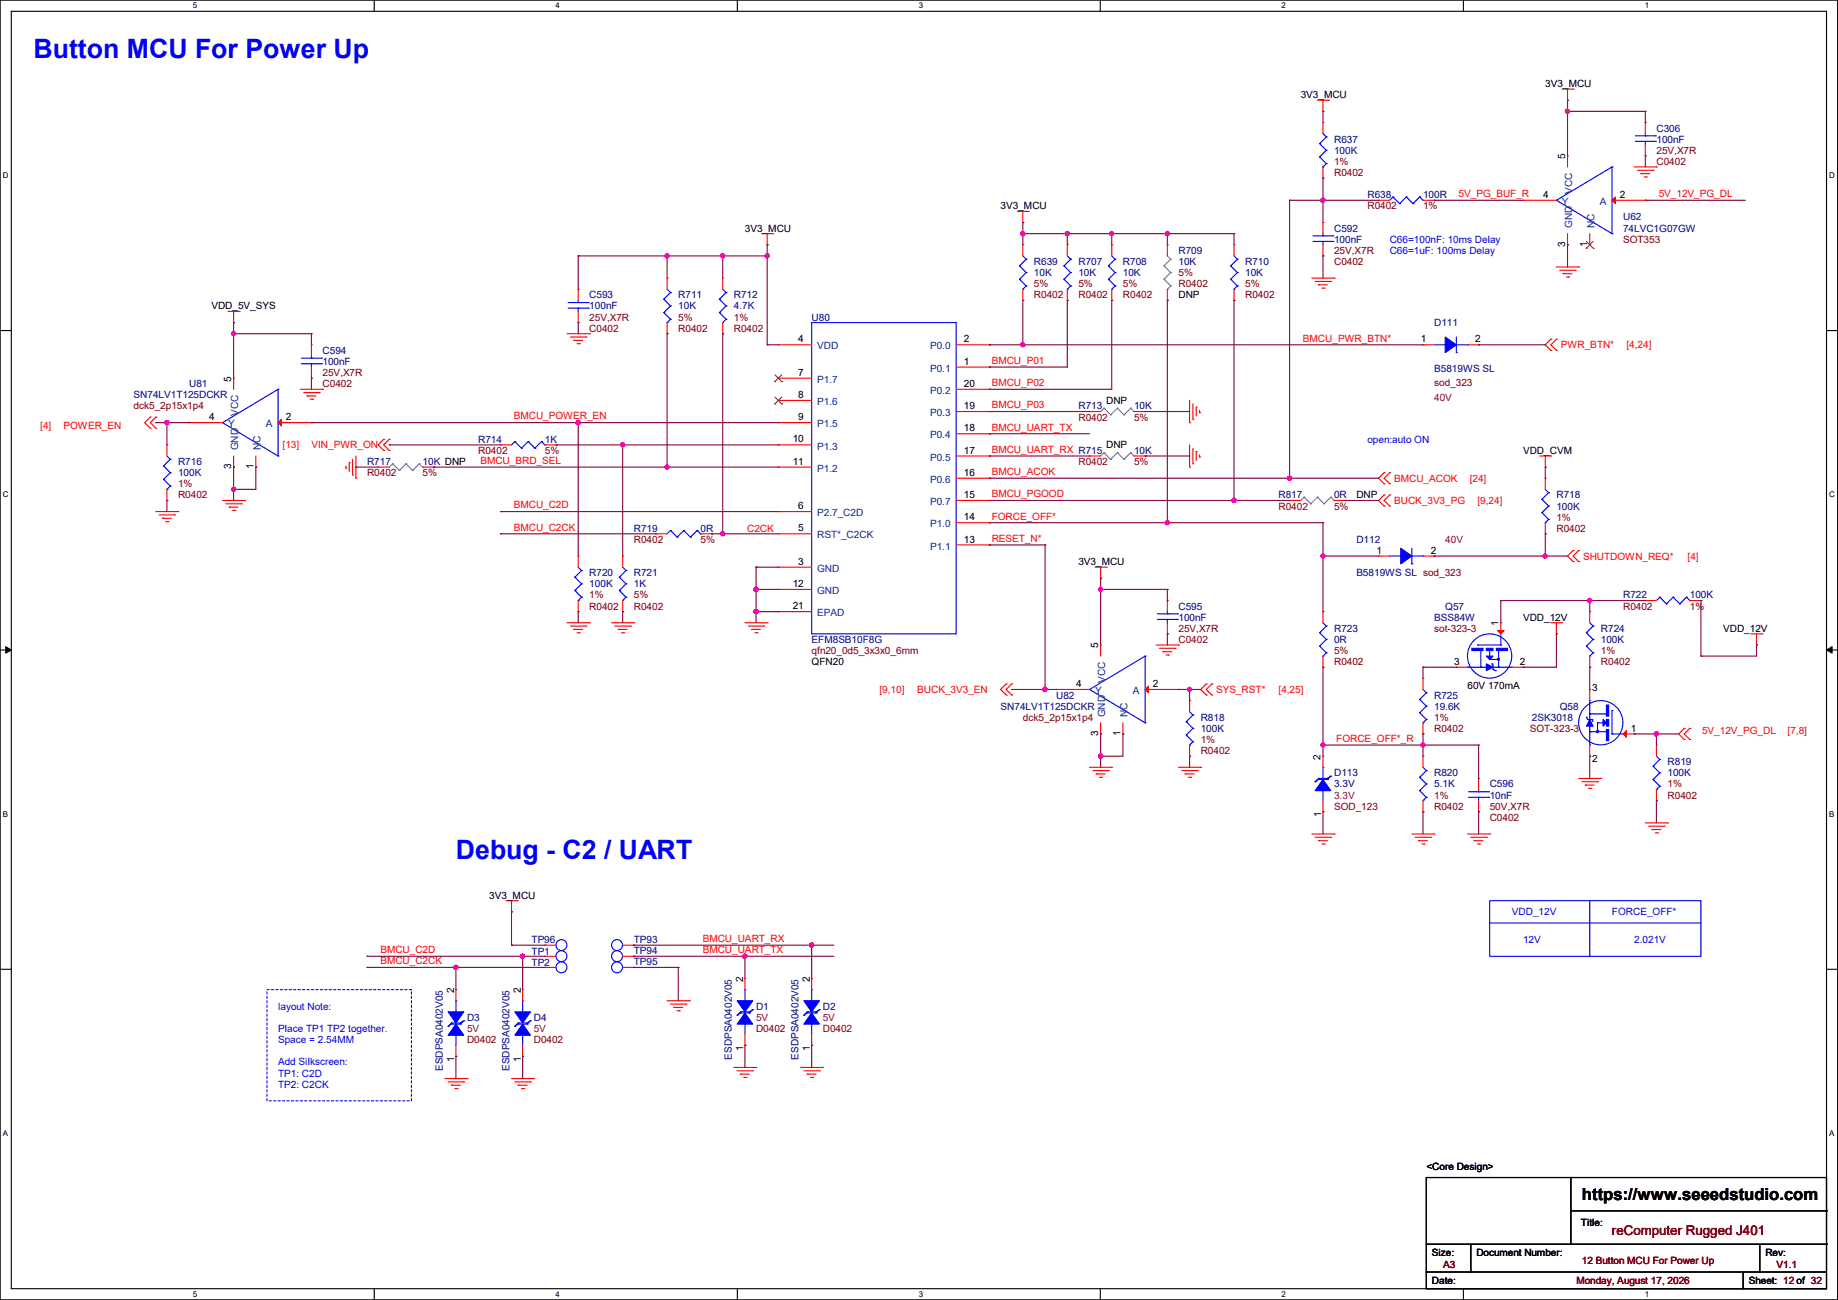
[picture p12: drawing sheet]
<svg xmlns="http://www.w3.org/2000/svg" width="420mm" height="297mm" viewBox="0 0 420 297" stroke-linecap="round" stroke-linejoin="round" font-family="sans-serif">
<path d="M0 0h419.9v297h-419.9zM2.6 2.6h414.8v291.8h-414.8z" fill="none" stroke="#000" stroke-width=".25"/>
<g fill="#fff">
<path d="M44 .3h1v2h-1z"/>
<path d="M44 294.7h1v2h-1z"/>
</g>
<path d="M85.5 0v2.6M85.5 294.4v2.6" fill="none" stroke="#000" stroke-width=".25"/>
<g fill="#fff">
<path d="M127 .3h.9v2h-.9z"/>
<path d="M127 294.7h.9v2h-.9z"/>
</g>
<path d="M168.5 0v2.6M168.5 294.4v2.6" fill="none" stroke="#000" stroke-width=".25"/>
<g fill="#fff">
<path d="M209.9 .3h1v2h-1z"/>
<path d="M209.9 294.7h1v2h-1z"/>
</g>
<path d="M251.4 0v2.6M251.4 294.4v2.6" fill="none" stroke="#000" stroke-width=".25"/>
<g fill="#fff">
<path d="M292.9 .3h.9v2h-.9z"/>
<path d="M292.9 294.7h.9v2h-.9z"/>
</g>
<path d="M334.4 0v2.6M334.4 294.4v2.6" fill="none" stroke="#000" stroke-width=".25"/>
<g fill="#fff">
<path d="M375.8 .3h1v2h-1z"/>
<path d="M375.8 294.7h1v2h-1z"/>
<path d="M.7 39h1.2v2h-1.2z"/>
<path d="M418 39h1.3v2h-1.3z"/>
<path d="M.7 112h1.2v2h-1.2z"/>
<path d="M418 112h1.3v2h-1.3z"/>
</g>
<path d="M0 75.5h2.6M417.4 75.5h2.5" fill="none" stroke="#000" stroke-width=".25"/>
<g fill="#fff">
<path d="M.7 185h1.2v1.9h-1.2z"/>
<path d="M418 185h1.2v1.9h-1.2z"/>
</g>
<path d="M0 148.5h2.6M417.4 148.5h2.5" fill="none" stroke="#000" stroke-width=".25"/>
<path d="M1.3 147.7l1.3 .8-1.3 .7zM417.4 148.5l1.2-.8v1.5z" fill="#000" stroke="#000" stroke-width=".23"/>
<g fill="#fff">
<path d="M.7 257.9h1.2v2h-1.2z"/>
<path d="M418 257.9h1.2v2h-1.2z"/>
</g>
<g fill="none" stroke="#000" stroke-width=".25">
<path d="M0 221.4h2.6M417.4 221.4h2.5M325.9 269h91.5v25.4h-91.5zM358.9 269h.1M358.9 269v15.3M358.9 276.6h58.5M417.4 276.6h.1M325.9 290.6h.1M325.9 290.6h91.5M325.9 284.3h91.5M336.1 290.6h.1M336.1 284.3v6.3"/>
<path d="M398.3 294.4h.1M398.3 290.6v3.8M402.1 290.6h.1M402.1 284.3v6.3M417.4 284.3h.1"/>
</g>
<g fill="none" stroke="#00f" stroke-width=".25">
<path d="M301.5 32.8h.1M301.5 35.9h.1M301.5 32.8l1.6 1.5M301.5 35.9l1.6 1.5M302.3 38.1h.1M302.3 30.5l.8 .8M303.1 31.3h.1M303.1 34.3h.1M303.1 37.4h.1M303.1 31.3l-1.6 1.5M303.1 34.3l-1.6 1.6M303.1 37.4l-.8 .7"/>
<path d="M368.3 38.1h.1M368.3 38.1v15.3M368.3 38.1l-12.7 7.7M373.7 31h4.5M373.7 32.3h4.5M376 32.3h.1M376 31h.1M376 30.5v.5M376 32.3v.8M378.2 31h.1M378.2 32.3h.1M233.7 58.5l.8 .7"/>
<path d="M234.5 59.2h.1M234.5 59.2l-1.5 1.5M243.9 58.5l.7 .7M244.6 59.2h.1M244.6 59.2l-1.5 1.5M254 58.5l.8 .7M254.8 59.2h.1M254.8 59.2l-1.5 1.5M282 58.5l.7 .7M282.7 59.2h.1M282.7 59.2l-1.5 1.5M300 53.9h4.6"/>
<path d="M300 55.2h4.6M302.3 55.2h.1M302.3 53.9h.1M302.3 53.4v.5M302.3 55.2v.7M304.6 53.9h.1M304.6 55.2h.1M318.3 45h.1M318.3 45l-.8 .8M318.3 45l1.5 1.5M319.8 46.5h.1M321.4 45h.1"/>
<path d="M321.4 45l-1.6 1.5M321.4 45l1.5 1.5M322.9 46.5h.1M324.4 45h.1M324.4 45l-1.5 1.5M324.4 45l.8 .8M325.2 45.8h.1M355.6 45.8h.1M355.6 45.8l12.7 7.6M368.3 53.4h.1M129.8 69.1h4.6M129.8 70.4h4.6"/>
<path d="M132.1 70.4h.1M132.1 69.1h.1M132.1 68.6v.5M132.1 70.4v.8M134.4 69.1h.1M134.4 70.4h.1M151.7 68.4h.1M151.7 71.4h.1M151.7 68.4l1.5 1.5M151.7 71.4l1.5 1.5M152.4 73.7h.1M152.4 66.1l.8 .7"/>
<path d="M153.2 66.8h.1M153.2 69.9h.1M153.2 72.9h.1M153.2 66.8l-1.5 1.6M153.2 69.9l-1.5 1.5M153.2 72.9l-.8 .8M164.4 68.4h.1M164.4 71.4h.1M164.4 68.4l1.5 1.5M164.4 71.4l1.5 1.5M165.1 73.7h.1M165.1 66.1l.8 .7"/>
<path d="M165.9 66.8h.1M165.9 69.9h.1M165.9 72.9h.1M165.9 66.8l-1.5 1.6M165.9 69.9l-1.5 1.5M165.9 72.9l-.8 .8M185.5 73.7h33v71.1h-33zM233 60.7h.1M233 63.8h.1M233 60.7l1.5 1.6M233 63.8l1.5 1.5M233.7 66.1h.1"/>
<path d="M234.5 62.3h.1M234.5 65.3h.1M234.5 62.3l-1.5 1.5M234.5 65.3l-.8 .8M243.1 60.7h.1M243.1 63.8h.1M243.1 60.7l1.5 1.6M243.1 63.8l1.5 1.5M243.9 66.1h.1M244.6 62.3h.1M244.6 65.3h.1M244.6 62.3l-1.5 1.5"/>
<path d="M244.6 65.3l-.7 .8M253.3 60.7h.1M253.3 63.8h.1M253.3 60.7l1.5 1.6M253.3 63.8l1.5 1.5M254 66.1h.1M254.8 62.3h.1M254.8 65.3h.1M254.8 62.3l-1.5 1.5M254.8 65.3l-.8 .8M281.2 60.7h.1M281.2 63.8h.1"/>
<path d="M281.2 60.7l1.5 1.6M281.2 63.8l1.5 1.5M282 66.1h.1M282.7 62.3h.1M282.7 65.3h.1M282.7 62.3l-1.5 1.5M282.7 65.3l-.7 .8M327.7 78.8h2.5M330.2 78.8h.1M332.8 77v3.6M332.8 78.8h2.5M335.3 78.8h.1"/>
<path d="M50.8 96.6h.1M50.8 96.6l12.7 7.6M63.5 88.9h.1M63.5 88.9l-12.7 7.7M63.5 88.9v15.3M68.9 81.8h4.5M68.9 83.1h4.5M71.2 83.1h.1M71.2 81.8h.1M71.2 81.3v.5M71.2 83.1v.8M73.4 81.8h.1"/>
<path d="M73.4 83.1h.1M332.8 80.6h.1M37.4 106.5h.1M37.4 109.5h.1M37.4 106.5l1.5 1.5M37.4 109.5l1.5 1.5M38.1 111.8h.1M38.1 104.2l.8 .7M38.9 104.9h.1M38.9 108h.1M38.9 111h.1M38.9 104.9l-1.5 1.6"/>
<path d="M38.9 108l-1.5 1.5M38.9 111l-.8 .8M63.5 104.2h.1M117.6 100.9h.1M117.6 100.9l-.7 .7M117.6 100.9l1.6 1.5M119.2 102.4h.1M120.7 100.9h.1M120.7 100.9l-1.5 1.5M120.7 100.9l1.5 1.5M122.2 102.4h.1M123.7 100.9h.1"/>
<path d="M123.7 100.9l-1.5 1.5M123.7 100.9l.8 .7M124.5 101.6h.1M352.3 114.1h.1M352.3 117.1h.1M352.3 114.1l1.6 1.5M352.3 117.1l1.6 1.6M353.1 119.4h.1M353.1 111.8l.8 .8M353.9 112.6h.1M353.9 115.6h.1M353.9 118.7h.1"/>
<path d="M353.9 112.6l-1.6 1.5M353.9 115.6l-1.6 1.5M353.9 118.7l-.8 .7M131.4 131.9h.1M131.4 134.9h.1M131.4 131.9l1.5 1.5M131.4 134.9l1.5 1.5M132.1 137.2h.1M132.1 129.6l.8 .7M132.9 130.3h.1M132.9 133.4h.1M132.9 136.4h.1"/>
<path d="M132.9 130.3l-1.5 1.6M132.9 133.4l-1.5 1.5M132.9 136.4l-.8 .8M141.5 131.9h.1M141.5 134.9h.1M141.5 131.9l1.5 1.5M141.5 134.9l1.5 1.5M142.3 137.2h.1M142.3 129.6l.7 .7M143 130.3h.1M143 133.4h.1M143 136.4h.1"/>
<path d="M143 130.3l-1.5 1.6M143 133.4l-1.5 1.5M143 136.4l-.7 .8M153.2 121.2h.1M153.2 121.2l-.8 .8M153.2 121.2l1.5 1.5M154.7 122.7h.1M156.3 121.2h.1M156.3 121.2l-1.6 1.5M156.3 121.2l1.5 1.5M157.8 122.7h.1M159.3 121.2h.1"/>
<path d="M159.3 121.2l-1.5 1.5M159.3 121.2l.8 .8M160.1 122h.1M266.7 139.7v.6M317.5 127h2.6M320.1 127h.1M322.6 128.8h.1M322.6 125.3v3.5M322.6 127h2.6M325.2 127h.1M379.3 136.4h.1M379.3 136.4l-.8 .8"/>
<path d="M379.3 136.4l1.5 1.6M380.8 138h.1M382.3 136.4h.1M382.3 136.4l-1.5 1.6M382.3 136.4l1.5 1.6M383.8 138h.1M385.4 136.4h.1M385.4 136.4l-1.6 1.6M385.4 136.4l.7 .8M386.1 137.2h.1M249 157.5h.1M249 157.5l12.7 7.6"/>
<path d="M261.7 149.9h.1M261.7 149.9l-12.7 7.6M261.7 149.9v15.2M264.5 140.3h4.5M264.5 141.5h4.5M266.7 141.5h.1M266.7 140.3h.1M266.7 141.5v.8M269 140.3h.1M269 141.5h.1M301.5 144.6h.1M301.5 147.6h.1"/>
<path d="M301.5 144.6l1.6 1.5M301.5 147.6l1.6 1.5M302.3 149.9h.1M302.3 142.3l.8 .7M303.1 143h.1M303.1 146.1h.1M303.1 149.1h.1M303.1 143l-1.6 1.6M303.1 146.1l-1.6 1.5M303.1 149.1l-.8 .8M324.4 159.8h.1M324.4 159.8l1.5 1.5"/>
<path d="M325.2 157.5l.7 .8M325.9 158.3h.1M325.9 158.3l-1.5 1.5M335.3 152.4h.1M335.3 152.4h4.3M337.6 147.4h.1M337.6 147.4h5.3M338.4 152.4h.1M338.4 148.6v3.8M340.4 150.7h.1M340.4 148.6v2.1M340.4 150.7h1.8"/>
<path d="M340.9 151.7h.1M340.9 151.7l.3 .2v1.1M341.2 153h.1M341.2 152.4h4.3M341.2 153l.5 .2M341.7 153.2h.1M342.2 150.7h.1M342.4 148.6h.1M342.4 152.4h.1M342.4 148.6v1.8M342.4 150.9v1.5M342.9 147.4h.1"/>
<path d="M342.9 144.8v2.6M345.5 152.4h.1M362.5 144.6h.1M362.5 147.6h.1M362.5 144.6l1.5 1.5M362.5 147.6l1.5 1.5M363.3 149.9h.1M363.3 142.3l.7 .7M364 143h.1M364 146.1h.1M364 149.1h.1M364 143l-1.5 1.6"/>
<path d="M364 146.1l-1.5 1.5M364 149.1l-.7 .8M261.7 165.1h.1M271.1 164.9h.1M271.1 167.9h.1M271.1 164.9l1.5 1.5M271.1 167.9l1.5 1.6M271.8 170.2h.1M271.8 162.6l.8 .8M272.6 163.4h.1M272.6 166.4h.1M272.6 169.5h.1"/>
<path d="M272.6 163.4l-1.5 1.5M272.6 166.4l-1.5 1.5M272.6 169.5l-.8 .7M300.5 178.6h.1M301.3 177.8h.1M301.3 177.8h2M301.3 177.8l-.8 .8M302.3 175.3h.1M302.3 175.3v2.5M303.3 177.8h.1M303.3 178.1h.1M303.3 178.1h-2l-.8 .5"/>
<path d="M304.1 177.3h.1M304.1 177.3l-.8 .5M304.1 177.3l-.8 .8M324.4 162.9h.1M324.4 177.6h.1M324.4 162.9l1.5 1.5M324.4 177.6l1.5 1.5M325.2 165.1h.1M325.2 175.3l.7 .8M325.9 161.3h.1M325.9 164.4h.1M325.9 176.1h.1"/>
<path d="M325.9 179.1h.1M325.9 161.3l-1.5 1.6M325.9 164.4l-.7 .7M325.9 176.1l-1.5 1.5M325.9 179.1l-1.5 1.5M362.5 163.9h.1M362.5 163.9l.3 .5M362.8 164.4h.1M362.8 164.4h1M363.3 167.2h.1M363.3 170.2h.1M363.3 163.1h.1"/>
<path d="M363.3 160.1h.1M363.3 160.1v4.3M363.3 165.9v4.3M363.3 167.2h1.5M363.3 163.1h3.8M363.8 164.4h.1M363.8 164.4l.2 .5M365 165.1h.1M365 166.9h.1M365 165.1h1.3M365 165.1v1.8M365.3 167.2h1.8"/>
<path d="M367.1 167.2h.1M368.3 167.7h.1M368.3 162.3h.1M368.3 167.7h2.6M368.3 162.3v5.4M377.7 175h.1M377.7 178.1h.1M377.7 175l1.6 1.6M377.7 178.1l1.6 1.5M378.5 172.8l.8 .7M379.3 173.5h.1M379.3 176.6h.1"/>
<path d="M379.3 179.6h.1M379.3 173.5l-1.6 1.5M379.3 176.6l-1.6 1.5M379.3 179.6l-.8 .8M302.3 180.6h.1M302.3 180.6v2.3M324.4 180.6h.1M324.4 180.6l1.5 1.6M325.2 182.9h.1M325.9 182.2h.1M325.9 182.2l-.7 .7M335.6 180.9h4.5"/>
<path d="M335.6 182.2h4.5M337.9 182.2h.1M337.9 180.9h.1M337.9 180.4v.5M337.9 182.2v.7M340.1 180.9h.1M340.1 182.2h.1M378.5 180.4h.1M340.4 205.8h48.3v12.7h-48.3zM340.4 210.9h48.3M363.3 205.8v12.7M102.4 234.5h.1"/>
<path d="M103.2 233.7h.1M103.2 233.7h2M103.2 233.7l-.8 .8M104.2 228.6h.1M104.2 236.5h.1M104.2 228.6v2.6M104.2 236.5v2.3M105.2 233.7h.1M105.2 234h.1M105.2 234h-2l-.8 .5M106 233.2h.1M106 233.2l-.8 .5"/>
<path d="M106 233.2l-.8 .8M117.6 234.5h.1M118.4 233.7h.1M118.4 233.7h2M118.4 233.7l-.8 .8M119.4 228.6h.1M119.4 236.5h.1M119.4 228.6v2.6M119.4 236.5v2.3M120.4 233.7h.1M120.4 234h.1M120.4 234h-2l-.8 .5"/>
<path d="M121.2 233.2h.1M121.2 233.2l-.8 .5M121.2 233.2l-.8 .8M168.4 231.9h.1M169.2 231.2h.1M169.2 231.2h2M169.2 231.2l-.8 .7M170.2 226.1h.1M170.2 234h.1M170.2 226.1v2.5M170.2 234v2.3M171.2 231.2h.1"/>
<path d="M171.2 231.4h.1M171.2 231.4h-2l-.8 .5M172 230.7h.1M172 230.7l-.8 .5M172 230.7l-.8 .7M183.7 231.9h.1M184.4 231.2h.1M184.4 231.2h2.1M184.4 231.2l-.7 .7M185.5 226.1h.1M185.5 234h.1M185.5 226.1v2.5"/>
<path d="M185.5 234v2.3M186.5 231.2h.1M186.5 231.4h.1M186.5 231.4h-2.1l-.7 .5M187.2 230.7h.1M187.2 230.7l-.7 .5M187.2 230.7l-.7 .7"/>
<circle cx="340.4" cy="149.9" r="5.1"/>
<circle cx="365.8" cy="165.1" r="5.1"/>
<circle cx="128.3" cy="215.9" r="1.25"/>
<circle cx="128.3" cy="218.5" r="1.25"/>
<circle cx="141" cy="218.5" r="1.25"/>
<circle cx="141" cy="215.9" r="1.25"/>
<circle cx="128.3" cy="221" r="1.25"/>
<circle cx="141" cy="221" r="1.25"/>
</g>
<path d="M61 226.1h33v25.4h-33z" fill="none" stroke="#00f" stroke-width=".25" stroke-dasharray=".5 .5"/>
<g fill="none" stroke="#f00" stroke-width=".25">
<path d="M301 22.9h2.6M302.3 25.4h.1M302.3 28h.1M302.3 22.9v2.5M302.3 28v2.5M302.3 38.1v2.6M303.6 22.9h.1M356.9 20.4h2.6M358.2 22.9h.1M358.2 35.6h.1M358.2 20.4v2.5M358.2 35.6v2.5"/>
<path d="M359.5 20.4h.1M373.4 38.1h5.1M374.2 38.9h3.5M374.9 39.7h.1M374.9 39.7h2.1M376 28h.1M376 35.6h.1M376 28v2.5M376 33.1v2.5M377.7 38.9h.1M378.5 38.1h.1M174 53.4h2.6"/>
<path d="M175.3 55.9h.1M175.3 53.4v2.5M176.6 53.4h.1M232.5 48.3h2.5M233.7 50.8h.1M233.7 55.9h.1M233.7 48.3v2.5M233.7 55.9v2.6M235 48.3h.1M243.9 55.9h.1M243.9 55.9v2.6M254 55.9h.1"/>
<path d="M254 55.9v2.6M266.7 55.9h.1M266.7 55.9v2.6M282 55.9h.1M282 55.9v2.6M302.3 50.8h.1M302.3 58.5h.1M302.3 40.7h.1M302.3 50.8v2.6M302.3 55.9v2.6M315 45.8h.1M315 45.8h2.5"/>
<path d="M325.2 45.8h2.5M327.7 45.8h.1M348 45.8h.1M348 45.8h7.6M358.2 55.9h.1M358.2 53.4v2.5M363.3 55.9h.1M363.3 53.4v2.5M368.3 45.8h7.7M375.7 40.4h.5M376 45.8h.1M376.2 40.4h.1"/>
<path d="M52.1 71.2h2.6M53.4 73.7h.1M53.4 71.2v2.5M54.7 71.2h.1M71.2 78.8h.1M71.2 78.8v2.5M129.6 76.2h5.1M130.3 77h3.6M131.1 77.8h.1M131.1 77.8h2M131.9 78.5h.5M132.1 66.1h.1"/>
<path d="M132.1 73.7h.1M132.1 66.1v2.5M132.1 71.2v2.5M132.4 78.5h.1M133.9 77h.1M134.7 76.2h.1M152.4 63.5h.1M152.4 76.2h.1M152.4 63.5v2.6M152.4 73.7v2.5M165.1 63.5h.1M165.1 76.2h.1"/>
<path d="M165.1 63.5v2.6M165.1 73.7v2.5M177.8 78.8h.1M177.8 78.8h7.7M218.5 78.8h7.6M226.1 78.8h.1M233.7 68.6h.1M233.7 66.1v2.5M243.9 68.6h.1M243.9 66.1v2.5M254 68.6h.1M254 66.1v2.5"/>
<path d="M266.7 68.6h.1M266.7 66.1v2.5M282 68.6h.1M282 66.1v2.5M299.8 63.5h5M300.5 64.3h3.6M301.3 65.1h.1M301.3 65.1h2M302 65.8h.6M302.6 65.8h.1M304.1 64.3h.1M304.8 63.5h.1"/>
<path d="M325.2 78.8h.1M325.2 78.8h2.5M335.3 78.8h2.6M337.9 78.8h.1M354.4 77.5h.1M354.4 77.5l-1.3 1.3 1.3 1.3M355.6 77.5h.1M355.6 61h5.1M355.6 77.5l-1.2 1.3 1.2 1.3M356.4 61.8h3.6M357.2 62.5h.1M357.2 62.5h2"/>
<path d="M357.9 63.3h.5M358.4 63.3h.1M360 61.8h.1M360.7 61h.1M34.3 97.8h.1M34.3 95.3h.1M34.3 95.3l-1.2 1.3 1.2 1.2M35.6 97.8h.1M35.6 95.3h.1M35.6 95.3l-1.3 1.3 1.3 1.2M43.2 96.6h.1M43.2 96.6h7.6"/>
<path d="M53.4 86.4h.1M53.4 86.4v2.5M63.5 96.6h7.7M68.6 88.9h5.1M69.4 89.7h3.5M70.1 90.5h.1M70.1 90.5h2.1M70.9 91.2h.5M71.2 86.4h.1M71.2 96.6h.1M71.2 83.9v2.5M71.4 91.2h.1"/>
<path d="M72.9 89.7h.1M73.7 88.9h.1M177.8 86.4h.1M177.8 91.5h.1M177.8 96.6h.1M177.8 86.4h7.7M177.8 91.5h7.7M177.8 96.6h7.7M218.5 88.9h7.6M218.5 83.9h7.6M218.5 94h7.6M218.5 99.1h7.6"/>
<path d="M226.1 83.9h.1M226.1 88.9h.1M226.1 94h.1M226.1 99.1h.1M249 94h.1M249 94h2.5M259.1 94h2.6M261.7 94h.1M271.8 96.6h.1M271.8 91.5v5.1M272.6 95.8h.1M272.6 92.2v3.6"/>
<path d="M273.3 93h.1M273.3 93v2M274.1 94.3h.1M274.1 93.8v.5M354.4 80.1h.1M355.6 80.1h.1M35.6 116.9h5.1M36.4 117.6h3.5M37.1 118.4h.1M37.1 118.4h2.1M37.9 119.2h.5M38.1 101.6h.1"/>
<path d="M38.1 114.3h.1M38.1 101.6v2.6M38.1 111.8v2.5M38.4 119.2h.1M39.9 117.6h.1M40.7 116.9h.1M50.8 114.3h5.1M51.6 115.1h3.6M52.4 115.9h.1M52.4 115.9h2M53.1 116.6h.5M53.4 106.7h.1"/>
<path d="M53.4 104.2v2.5M53.6 116.6h.1M55.2 115.1h.1M55.9 114.3h.1M58.5 106.7h.1M58.5 104.2v2.5M79 107h.1M79 106.5v.5M79.8 105.7h.1M79.8 105.7v2M80.6 108.5h.1M80.6 104.9v3.6"/>
<path d="M81.3 109.3h.1M81.3 104.2v5.1M86.4 106.7h.1M86.4 106.7h2.5M87.7 100.4h.1M87.7 102.9h.1M87.7 100.4l-1.3 1.2 1.3 1.3M88.9 100.4h.1M88.9 102.9h.1M88.9 100.4l-1.2 1.2 1.2 1.3M96.6 106.7h2.5M99.1 106.7h.1"/>
<path d="M114.3 101.6h.1M114.3 101.6h2.6M124.5 101.6h2.5M127 101.6h.1M177.8 101.6h.1M177.8 106.7h.1M177.8 116.9h.1M177.8 116.9h7.7M177.8 101.6h7.7M177.8 106.7h7.7M218.5 104.2h7.6M218.5 114.3h7.6"/>
<path d="M218.5 109.3h7.6M218.5 119.4h7.6M226.1 104.2h.1M226.1 109.3h.1M226.1 114.3h.1M226.1 119.4h.1M249 104.2h.1M249 104.2h2.5M259.1 104.2h2.6M261.7 104.2h.1M271.8 106.7h.1M271.8 101.6v5.1"/>
<path d="M272.6 106h.1M272.6 102.4v3.6M273.3 103.2h.1M273.3 103.2v2M274.1 104.4h.1M274.1 103.9v.5M294.7 114.3h.1M294.7 114.3h2.5M304.8 114.3h2.6M307.4 114.3h.1M316.3 108h.1M316.3 110.5h.1"/>
<path d="M316.3 113.1h.1M316.3 115.6h.1M316.3 108l-1.3 1.3 1.3 1.2M316.3 113.1l-1.3 1.2 1.3 1.3M317.5 110.5h.1M317.5 108h.1M317.5 115.6h.1M317.5 113.1h.1M317.5 108l-1.2 1.3 1.2 1.2M317.5 113.1l-1.2 1.2 1.2 1.3M351.8 104.2h2.6M353.1 106.7h.1"/>
<path d="M353.1 109.3h.1M353.1 104.2v2.5M353.1 109.3v2.5M353.1 119.4v2.6M354.4 104.2h.1M132.1 127h.1M132.1 139.7h.1M132.1 127v2.6M132.1 137.2v2.5M142.3 127h.1M142.3 139.7h.1M142.3 127v2.6"/>
<path d="M142.3 137.2v2.5M149.9 122h.1M149.9 122h2.5M160.1 122h2.5M162.6 122h.1M177.8 122h.1M177.8 129.6h.1M177.8 134.7h.1M177.8 139.7h.1M177.8 129.6h7.7M177.8 122h7.7M177.8 134.7h7.7"/>
<path d="M177.8 139.7h7.7M218.5 124.5h7.6M226.1 124.5h.1M250.2 129.6h2.6M251.5 132.1h.1M251.5 129.6v2.5M252.8 129.6h.1M266.7 137.2h.1M266.7 137.2v2.5M302.3 139.7h.1M302.3 139.7v2.6M315 127h.1"/>
<path d="M315 127h2.5M325.2 127h2.5M327.7 127h.1M353.1 122h.1M359.5 125.8h.1M359.5 128.3h.1M359.5 125.8l-1.3 1.2 1.3 1.3M360.7 128.3h.1M360.7 125.8h.1M360.7 125.8l-1.2 1.2 1.2 1.3M363.3 139.7h.1M363.3 139.7v2.6"/>
<path d="M376 137.2h.1M376 137.2h2.5M386.1 137.2h2.6M388.7 137.2h.1M129.6 142.3h5.1M130.3 143h3.6M131.1 143.8h.1M131.1 143.8h2M131.9 144.6h.5M132.4 144.6h.1M133.9 143h.1M134.7 142.3h.1"/>
<path d="M139.7 142.3h5.1M140.5 143h3.6M141.3 143.8h.1M141.3 143.8h2M142 144.6h.5M142.5 144.6h.1M144.1 143h.1M144.8 142.3h.1M170.2 142.3h5.1M171 143h3.5M171.7 143.8h.1M171.7 143.8h2.1"/>
<path d="M172.5 144.6h.5M173 144.6h.1M174.5 143h.1M175.3 142.3h.1M229.9 156.3h.1M229.9 158.8h.1M229.9 156.3l-1.3 1.2 1.3 1.3M231.2 156.3h.1M231.2 158.8h.1M231.2 156.3l-1.3 1.2 1.3 1.3M241.3 157.5h.1M241.3 157.5h7.7"/>
<path d="M251.5 147.4h.1M251.5 147.4v2.5M261.7 157.5h7.6M264.2 147.4h5.1M265 148.1h3.5M265.7 148.9h.1M265.7 148.9h2.1M266.5 149.6h.5M266.7 144.8h.1M266.7 142.3v2.5M267 149.6h.1M268.5 148.1h.1"/>
<path d="M269.3 147.4h.1M269.3 157.5h.1M275.6 156.3h.1M275.6 158.8h.1M275.6 156.3l-1.2 1.2 1.2 1.3M276.9 158.8h.1M276.9 156.3h.1M276.9 156.3l-1.3 1.2 1.3 1.3M302.3 152.4h.1M302.3 149.9v2.5M325.2 155h.1M325.2 155v2.5"/>
<path d="M332.8 152.4h.1M332.8 152.4h2.5M342.9 142.3h.1M342.9 142.3v2.5M345.5 152.4h2.5M348 152.4h.1M354.4 142.3h2.5M355.6 144.8h.1M355.6 142.3v2.5M356.9 142.3h.1M363.3 157.5h.1M363.3 152.4h.1"/>
<path d="M363.3 149.9v2.5M363.3 157.5v2.6M400.1 144.8h2.5M401.4 147.4h.1M401.4 144.8v2.6M402.6 144.8h.1M249 175.3h5M249.7 176.1h3.6M250.5 176.8h.1M250.5 176.8h2M251.2 177.6h.6M251.5 167.7h.1"/>
<path d="M251.5 165.1v2.6M251.8 177.6h.1M253.3 176.1h.1M254 175.3h.1M256.6 167.7h.1M256.6 165.1v2.6M269.3 175.3h5.1M270 176.1h3.6M270.8 176.8h.1M270.8 176.8h2M271.6 177.6h.5M271.8 160.1h.1"/>
<path d="M271.8 172.8h.1M271.8 160.1v2.5M271.8 170.2v2.6M272.1 177.6h.1M273.6 176.1h.1M274.4 175.3h.1M302.3 172.8h.1M302.3 172.8v2.5M325.2 167.7h.1M325.2 172.8h.1M325.2 165.1v2.6M325.2 172.8v2.5"/>
<path d="M337.9 177.8h.1M337.9 177.8v2.6M360.7 177.8h5.1M361.5 178.6h3.5M362.2 179.4h.1M362.2 179.4h2.1M363.3 172.8h.1M363.3 170.2v2.6M365 178.6h.1M365.8 177.8h.1M370.9 167.7h2.5M373.4 167.7h.1"/>
<path d="M378.5 170.2h.1M378.5 170.2v2.6M384.9 166.4h.1M384.9 169h.1M384.9 166.4l-1.3 1.3 1.3 1.3M386.1 169h.1M386.1 166.4h.1M386.1 166.4l-1.2 1.3 1.2 1.3M299.8 190.5h5M300.5 191.3h3.6M301.3 192.1h.1M301.3 192.1h2"/>
<path d="M302 192.8h.6M302.3 185.5h.1M302.3 182.9v2.6M302.6 192.8h.1M304.1 191.3h.1M304.8 190.5h.1M322.6 190.5h5.1M323.4 191.3h3.5M324.1 192.1h.1M324.1 192.1h2.1M324.9 192.8h.5M325.2 185.5h.1"/>
<path d="M325.2 182.9v2.6M325.4 192.8h.1M326.9 191.3h.1M327.7 190.5h.1M335.3 190.5h5.1M336.1 191.3h3.5M336.8 192.1h.1M336.8 192.1h2.1M337.6 192.8h.5M337.9 185.5h.1M337.9 182.9v2.6M338.1 192.8h.1"/>
<path d="M339.6 191.3h.1M340.4 190.5h.1M363 180.1h.5M363.5 180.1h.1M376 188h5M376.7 188.8h3.6M377.5 189.5h.1M377.5 189.5h2M378.2 190.3h.6M378.5 182.9h.1M378.5 180.4v2.5M378.8 190.3h.1"/>
<path d="M380.3 188.8h.1M381 188h.1M115.6 205.8h2.6M116.9 208.3h.1M116.9 205.8v2.5M118.2 205.8h.1M124.5 218.5h.1M124.5 215.9h.1M124.5 218.5h2.5M124.5 215.9h2.5M142.3 218.5h2.5M142.3 215.9h2.5"/>
<path d="M144.8 218.5h.1M144.8 215.9h.1M104.2 226.1h.1M104.2 226.1v2.5M104.2 238.8v2.5M119.4 226.1h.1M119.4 226.1v2.5M119.4 238.8v2.5M124.5 221h.1M124.5 221h2.5M142.3 221h2.5M144.8 221h.1"/>
<path d="M152.4 228.6h5.1M153.2 229.4h3.6M154 230.2h.1M154 230.2h2M154.7 230.9h.5M155.2 230.9h.1M156.8 229.4h.1M157.5 228.6h.1M170.2 223.6h.1M170.2 238.8h.1M170.2 223.6v2.5M170.2 236.3v2.5"/>
<path d="M185.5 223.6h.1M185.5 238.8h.1M185.5 223.6v2.5M185.5 236.3v2.5M101.6 246.4h5.1M102.4 247.2h3.6M103.2 247.9h.1M103.2 247.9h2M103.9 248.7h.5M104.2 241.3h.1M104.4 248.7h.1M106 247.2h.1"/>
<path d="M106.7 246.4h.1M116.9 246.4h5.1M117.6 247.2h3.6M118.4 247.9h.1M118.4 247.9h2M119.2 248.7h.5M119.4 241.3h.1M119.7 248.7h.1M121.2 247.2h.1M122 246.4h.1M167.7 243.9h5.1M168.4 244.6h3.6"/>
<path d="M169.2 245.4h.1M169.2 245.4h2M170 246.2h.5M170.5 246.2h.1M172 244.6h.1M172.8 243.9h.1M182.9 243.9h5.1M183.7 244.6h3.5M184.4 245.4h.1M184.4 245.4h2.1M185.2 246.2h.5M185.7 246.2h.1"/>
<path d="M187.2 244.6h.1M188 243.9h.1"/>
</g>
<g fill="#00f" stroke="#00f" stroke-width=".25">
<path d="M366.3 164.4l.8 .7-.8 .8z"/>
<path d="M339.6 149.9h1.6l-.8 .8z"/>
<path d="M104.2 234l1.8 2.5h-3.6z" fill-rule="evenodd"/>
<path d="M102.4 231.2h3.6l-1.8 2.5z" fill-rule="evenodd"/>
<path d="M302.3 178.1l1.8 2.5h-3.6z" fill-rule="evenodd"/>
<path d="M119.4 234l1.8 2.5h-3.6z" fill-rule="evenodd"/>
<path d="M117.6 231.2h3.6l-1.8 2.5z" fill-rule="evenodd"/>
<path d="M320.1 125.3l2.5 1.7-2.5 1.8z" fill-rule="evenodd"/>
<path d="M330.2 77l2.6 1.8-2.6 1.8z" fill-rule="evenodd"/>
<path d="M367.1 161.1h.5v2.5h-.5z" fill-rule="evenodd"/>
<path d="M367.1 166.7h.5v2.5h-.5z" fill-rule="evenodd"/>
<path d="M367.1 164.4h.5v1.5h-.5z" fill-rule="evenodd"/>
<path d="M363.3 164.4l.7 1.5h-1.5z" fill-rule="evenodd"/>
<path d="M336.3 148.1h2.6v.5h-2.6z" fill-rule="evenodd"/>
<path d="M341.9 148.1h2.6v.5h-2.6z" fill-rule="evenodd"/>
<path d="M339.6 148.1h1.6v.5h-1.6z" fill-rule="evenodd"/>
<path d="M339.6 151.7l1.6 .7-1.6 .8z" fill-rule="evenodd"/>
<path d="M170.2 231.4l1.8 2.6h-3.6z" fill-rule="evenodd"/>
<path d="M168.4 228.6h3.6l-1.8 2.6z" fill-rule="evenodd"/>
<path d="M185.5 231.4l1.7 2.6h-3.5z" fill-rule="evenodd"/>
<path d="M183.7 228.6h3.5l-1.7 2.6z" fill-rule="evenodd"/>
<circle cx="365" cy="167.2" r=".23"/>
<circle cx="342.4" cy="150.6" r=".23"/>
</g>
<g fill="none" stroke="#808080" stroke-width=".25">
<path d="M266.7 58.5l.8 .7M267.5 59.2h.1M267.5 59.2l-1.5 1.5M266 60.7h.1M266 63.8h.1M266 60.7l1.5 1.6M266 63.8l1.5 1.5M266.7 66.1h.1M267.5 62.3h.1M267.5 65.3h.1M267.5 62.3l-1.5 1.5M267.5 65.3l-.8 .8"/>
<path d="M252.3 93.3h.1M252.3 93.3l-.8 .7M252.3 93.3l1.5 1.5M253.8 94.8h.1M255.3 93.3h.1M255.3 93.3l-1.5 1.5M255.3 93.3l1.5 1.5M256.8 94.8h.1M258.4 93.3h.1M258.4 93.3l-1.6 1.5M258.4 93.3l.7 .7M259.1 94h.1"/>
<path d="M89.7 106h.1M89.7 106l-.8 .7M89.7 106l1.5 1.5M91.2 107.5h.1M92.8 106h.1M92.8 106l-1.6 1.5M92.8 106l1.5 1.5M94.3 107.5h.1M95.8 106h.1M95.8 106l-1.5 1.5M95.8 106l.8 .7M96.6 106.7h.1"/>
<path d="M252.3 103.4h.1M252.3 103.4l-.8 .8M252.3 103.4l1.5 1.5M253.8 104.9h.1M255.3 103.4h.1M255.3 103.4l-1.5 1.5M255.3 103.4l1.5 1.5M256.8 104.9h.1M258.4 103.4h.1M258.4 103.4l-1.6 1.5M258.4 103.4l.7 .8M259.1 104.2h.1"/>
<path d="M298 113.6h.1M298 113.6l-.8 .7M298 113.6l1.5 1.5M299.5 115.1h.1M301 113.6h.1M301 113.6l-1.5 1.5M301 113.6l1.6 1.5M302.6 115.1h.1M304.1 113.6h.1M304.1 113.6l-1.5 1.5M304.1 113.6l.7 .7M304.8 114.3h.1"/>
</g>
<path d="M362.5 56.7h.1M362.5 55.2l1.6 1.5M364 55.2l-1.5 1.5M364.1 56.7h.1M177 87.2h.1M177 92.3h.1M177.1 85.6l1.5 1.6M177.1 90.7l1.5 1.6M178.6 85.6l-1.6 1.6M178.6 90.7l-1.6 1.6M178.6 87.2h.1M178.6 92.3h.1" fill="none" stroke="#804000" stroke-width=".23"/>
<g fill="#f00" stroke="#f00" stroke-width=".25">
<path d="M370.9 167.7l.7-.8v1.5z"/>
<path d="M342.2 144.1h1.5l-.8 .7z"/>
<path d="M369.1 45v1.5l-.8-.7z"/>
<path d="M64.3 95.8v1.5l-.8-.7z"/>
<path d="M261.7 157.5l.7-.7v1.5z"/>
</g>
<g fill="none" stroke="#800040" stroke-width=".25">
<path d="M302.3 25.4h.1M302.3 25.4v2.6M358.2 22.9h.1M358.2 25.4h.1M358.2 22.9v12.7M358.2 25.4h17.8M376 25.4h.1M376 35.6h.1M376 25.4v2.6M376 35.6v2.5M132.1 58.5h.1M132.1 58.5h43.2"/>
<path d="M132.1 58.5v7.6M152.4 58.5h.1M152.4 58.5v5M165.1 58.5h.1M165.1 58.5v5M175.3 55.9h.1M175.3 58.5h.1M175.3 55.9v22.9M233.7 50.8h.1M233.7 53.4h.1M233.7 50.8v5.1M233.7 53.4h48.3"/>
<path d="M243.9 53.4h.1M243.9 53.4v2.5M254 53.4h.1M254 53.4v2.5M266.7 53.4h.1M266.7 53.4v2.5M282 53.4h.1M282 53.4v2.5M294.7 45.8h.1M294.7 45.8h20.3M294.7 45.8v63.5M302.3 40.7h.1"/>
<path d="M302.3 45.8h.1M302.3 58.5h.1M302.3 40.7v10.1M302.3 58.5v5M327.7 45.8h.1M327.7 45.8h20.3M358.2 55.9h.1M358.2 55.9v5.1M376 45.8h.1M376 45.8h22.8M53.4 73.7h.1M53.4 76.2h.1"/>
<path d="M53.4 73.7v12.7M53.4 76.2h17.8M71.2 76.2h.1M71.2 76.2v2.6M132.1 73.7h.1M132.1 73.7v2.5M152.4 76.2h.1M152.4 76.2v30.5M165.1 76.2h.1M165.1 76.2v45.8M175.3 78.8h.1M175.3 78.8h2.5"/>
<path d="M226.1 78.8h.1M226.1 78.8h99.1M233.7 68.6h.1M233.7 78.8h.1M233.7 68.6v10.2M243.9 68.6h.1M243.9 68.6v15.3h-17.8M254 68.6h.1M254 68.6v20.3h-27.9M266.7 68.6h.1M266.7 68.6v50.8M282 68.6h.1"/>
<path d="M282 68.6v45.7M337.9 78.8h.1M337.9 78.8h15.2M35.6 96.6h.1M35.6 96.6h7.6M38.1 96.6h.1M38.1 96.6v5M71.2 86.4h.1M71.2 96.6h.1M71.2 86.4v2.5M71.2 96.6h106.6M132.1 96.6h.1"/>
<path d="M132.1 96.6v30.4M226.1 83.9h.1M226.1 88.9h.1M226.1 94h.1M226.1 99.1h.1M226.1 94h22.9M226.1 99.1h22.9M261.7 94h.1M261.7 94h10.1M38.1 114.3h.1M38.1 114.3v2.6M53.4 106.7h.1"/>
<path d="M53.4 111.8h.1M53.4 106.7v7.6M58.5 106.7h.1M58.5 106.7v5.1h-5.1M81.3 106.7h.1M81.3 106.7h5.1M88.9 101.6h.1M88.9 101.6h25.4M99.1 106.7h.1M99.1 106.7h78.7M114.3 116.9h.1M114.3 116.9h63.5"/>
<path d="M127 101.6h.1M127 101.6h50.8M142.3 101.6h.1M142.3 101.6v25.4M152.4 106.7h.1M226.1 104.2h.1M226.1 109.3h.1M226.1 114.3h.1M226.1 119.4h.1M226.1 104.2h22.9M226.1 109.3h88.9M226.1 114.3h68.6"/>
<path d="M226.1 119.4h76.2M261.7 104.2h.1M261.7 104.2h10.1M266.7 119.4h.1M282 114.3h.1M294.7 109.3h.1M302.3 119.4h.1M302.3 119.4v20.3M307.4 114.3h.1M307.4 114.3h7.6M353.1 106.7h.1M353.1 106.7v2.6"/>
<path d="M114.3 122h.1M114.3 122h35.6M132.1 139.7h.1M132.1 139.7v2.6M142.3 139.7h.1M142.3 139.7v2.6M162.6 122h.1M162.6 122h15.2M165.1 122h.1M172.8 129.6h.1M172.8 134.7h.1M172.8 139.7h.1"/>
<path d="M172.8 129.6v12.7M172.8 129.6h5M172.8 134.7h5M172.8 139.7h5M226.1 124.5h.1M226.1 124.5h12.7M238.8 124.5h.1M238.8 124.5v33M251.5 132.1h.1M251.5 134.7h.1M251.5 132.1v15.3M251.5 134.7h15.2"/>
<path d="M266.7 134.7h.1M266.7 134.7v2.5M302.3 127h.1M302.3 127h12.7M327.7 127h.1M327.7 127h30.5M342.9 137.2h.1M342.9 137.2h33.1M342.9 137.2v5.1M353.1 122h.1M353.1 127h.1M353.1 122v5"/>
<path d="M363.3 137.2h.1M363.3 137.2v2.5M388.7 137.2h.1M388.7 137.2v12.7M231.2 157.5h.1M231.2 157.5h10.1M238.8 157.5h.1M266.7 144.8h.1M266.7 144.8v2.6M269.3 157.5h.1M269.3 157.5h5.1M271.8 157.5h.1"/>
<path d="M271.8 157.5v2.6M302.3 152.4h.1M302.3 152.4v20.4M325.2 152.4h.1M325.2 152.4h7.6M325.2 152.4v2.6M348 152.4h.1M355.6 144.8h.1M355.6 144.8v7.6h-7.6M363.3 152.4h.1M363.3 152.4v5.1M388.7 149.9h.1"/>
<path d="M401.4 147.4h.1M401.4 147.4v2.5h-12.7M251.5 167.7h.1M251.5 172.8h.1M251.5 167.7v7.6M256.6 167.7h.1M256.6 167.7v5.1h-5.1M271.8 172.8h.1M271.8 172.8v2.5M302.3 170.2h.1M302.3 170.2h35.6M325.2 167.7h.1"/>
<path d="M325.2 170.2h.1M325.2 167.7v5.1M337.9 170.2h.1M337.9 170.2v7.6M363.3 172.8h.1M363.3 172.8v5M373.4 167.7h.1M373.4 167.7h10.2M378.5 167.7h.1M378.5 167.7v2.5M302.3 185.5h.1M302.3 185.5v5"/>
<path d="M325.2 185.5h.1M325.2 185.5v5M337.9 185.5h.1M337.9 185.5v5M378.5 182.9h.1M378.5 182.9v5.1M83.9 218.5h.1M83.9 218.5h40.6M116.9 208.3h.1M116.9 215.9h.1M116.9 208.3v7.6M116.9 215.9h7.6"/>
<path d="M119.4 218.5h.1M119.4 218.5v7.6M144.8 215.9h.1M144.8 218.5h.1M144.8 215.9h45.7M144.8 218.5h45.7M170.2 218.5h.1M170.2 218.5v5.1M185.5 215.9h.1M185.5 215.9v7.7M83.9 221h.1M83.9 221h40.6"/>
<path d="M104.2 221h.1M104.2 221v5.1M144.8 221h.1M144.8 221h10.2M155 221h.1M155 221v7.6M170.2 238.8h.1M170.2 238.8v5.1M185.5 238.8h.1M185.5 238.8v5.1M104.2 241.3h.1M104.2 241.3v5.1"/>
<path d="M119.4 241.3h.1M119.4 241.3v5.1"/>
</g>
<g fill="#f0f" stroke="#f0f" stroke-width=".25">
<circle cx="358.2" cy="25.4" r=".49"/>
<circle cx="294.7" cy="109.2" r=".49"/>
<circle cx="302.3" cy="45.7" r=".49"/>
<circle cx="243.9" cy="53.4" r=".49"/>
<circle cx="233.7" cy="53.4" r=".49"/>
<circle cx="266.7" cy="53.4" r=".49"/>
<circle cx="254" cy="53.4" r=".49"/>
<circle cx="165.1" cy="58.4" r=".49"/>
<circle cx="152.4" cy="58.4" r=".49"/>
<circle cx="175.3" cy="58.4" r=".49"/>
<circle cx="266.7" cy="119.4" r=".49"/>
<circle cx="282" cy="114.3" r=".49"/>
<circle cx="53.4" cy="76.2" r=".49"/>
<circle cx="152.4" cy="106.7" r=".49"/>
<circle cx="165.1" cy="121.9" r=".49"/>
<circle cx="233.7" cy="78.8" r=".49"/>
<circle cx="38.1" cy="96.5" r=".49"/>
<circle cx="132.1" cy="96.5" r=".49"/>
<circle cx="142.3" cy="101.6" r=".49"/>
<circle cx="53.4" cy="111.8" r=".49"/>
<circle cx="238.8" cy="157.5" r=".49"/>
<circle cx="302.3" cy="127" r=".49"/>
<circle cx="353.1" cy="127" r=".49"/>
<circle cx="172.7" cy="134.6" r=".49"/>
<circle cx="251.5" cy="134.6" r=".49"/>
<circle cx="363.2" cy="137.2" r=".49"/>
<circle cx="172.7" cy="139.7" r=".49"/>
<circle cx="271.8" cy="157.5" r=".49"/>
<circle cx="251.5" cy="172.7" r=".49"/>
<circle cx="378.5" cy="167.7" r=".49"/>
<circle cx="325.1" cy="170.2" r=".49"/>
<circle cx="302.3" cy="170.2" r=".49"/>
<circle cx="185.4" cy="215.9" r=".49"/>
<circle cx="119.4" cy="218.5" r=".49"/>
<circle cx="170.2" cy="218.5" r=".49"/>
<circle cx="104.2" cy="221" r=".49"/>
</g>
<g font-size="6.1" fill="#00f">
<text x="7.7" y="13.3">Button MCU For Power Up</text>
<text x="104.2" y="196.2">Debug - C2 / UART</text>
</g>
<text font-size="3.8" x="361.5" y="274.1">https://www.seeedstudio.com</text>
<text font-size="3" fill="#800000" x="368.3" y="282.2">reComputer Rugged J401</text>
<g font-size="2.3">
<text x="297.2" y="22.4">3V3_MCU</text>
<text x="353.1" y="19.9">3V3_MCU</text>
<text x="357.6" y="36.4" transform="rotate(-90 357.6 36.4)">5</text>
<text x="228.6" y="47.8">3V3_MCU</text>
<text x="352.6" y="45.2">4</text>
<text x="370.1" y="45.2">2</text>
<text x="170.2" y="52.9">3V3_MCU</text>
<text x="357.6" y="56.4" transform="rotate(-90 357.6 56.4)">3</text>
<text x="362.7" y="56.4" transform="rotate(-90 362.7 56.4)">1</text>
<text x="48.3" y="70.7">VDD_5V_SYS</text>
<text x="269.3" y="68.2">DNP</text>
<text x="182.4" y="78.2">4</text>
<text x="220.3" y="78.2">2</text>
<text x="220.3" y="83.3">1</text>
<text x="324.7" y="78.2">1</text>
<text x="337.1" y="78.2">2</text>
<text x="52.8" y="87.2" transform="rotate(-90 52.8 87.2)">5</text>
<text x="182.4" y="85.9">7</text>
<text x="220.3" y="88.4">20</text>
<text x="182.4" y="90.9">8</text>
<text x="220.3" y="93.5">19</text>
<text x="252.8" y="92.3">DNP</text>
<text x="47.8" y="96">4</text>
<text x="65.3" y="96">2</text>
<text x="181.1" y="101.1">10</text>
<text x="182.4" y="96">9</text>
<text x="220.3" y="98.6">18</text>
<text x="52.8" y="107.2" transform="rotate(-90 52.8 107.2)">3</text>
<text x="57.9" y="107.2" transform="rotate(-90 57.9 107.2)">1</text>
<text x="181.1" y="106.2">11</text>
<text x="220.3" y="103.6">17</text>
<text x="252.8" y="102.4">DNP</text>
<text x="348" y="103.7">VDD_CVM</text>
<text x="220.3" y="108.7">16</text>
<text x="220.3" y="113.8">15</text>
<text x="309.9" y="113.9">DNP</text>
<text x="182.4" y="116.3">6</text>
<text x="220.3" y="118.9">14</text>
<text x="182.4" y="121.4">5</text>
<text x="220.3" y="124">13</text>
<text x="182.4" y="129">3</text>
<text x="246.4" y="129.1">3V3_MCU</text>
<text x="314.5" y="126.5">1</text>
<text x="326.9" y="126.5">2</text>
<text x="181.1" y="134.1">12</text>
<text x="181.1" y="139.2">21</text>
<text x="342.4" y="143" transform="rotate(-90 342.4 143)">1</text>
<text x="348" y="141.8">VDD_12V</text>
<text x="251" y="148.1" transform="rotate(-90 251 148.1)">5</text>
<text x="393.7" y="144.4">VDD_12V</text>
<text x="185.5" y="152">QFN20</text>
<text x="332.3" y="151.9">3</text>
<text x="347.3" y="151.9">2</text>
<text x="245.9" y="157">4</text>
<text x="263.4" y="157">2</text>
<text x="335.3" y="157.3">60V 170mA</text>
<text x="363.8" y="157.8">3</text>
<text x="372.7" y="167.1">1</text>
<text x="251" y="168.2" transform="rotate(-90 251 168.2)">3</text>
<text x="256" y="168.2" transform="rotate(-90 256 168.2)">1</text>
<text x="301.8" y="173.5" transform="rotate(-90 301.8 173.5)">2</text>
<text x="363.8" y="174.1">2</text>
<text x="301.9" y="186.7" transform="rotate(-90 301.9 186.7)">1</text>
<text x="111.8" y="205.3">3V3_MCU</text>
<text x="103.8" y="226.9" transform="rotate(-90 103.8 226.9)">2</text>
<text x="119" y="226.9" transform="rotate(-90 119 226.9)">2</text>
<text x="169.8" y="224.3" transform="rotate(-90 169.8 224.3)">2</text>
<text x="185" y="224.3" transform="rotate(-90 185 224.3)">2</text>
<text x="103.8" y="242.6" transform="rotate(-90 103.8 242.6)">1</text>
<text x="119" y="242.6" transform="rotate(-90 119 242.6)">1</text>
<text x="169.8" y="240.1" transform="rotate(-90 169.8 240.1)">1</text>
<text x="185" y="240.1" transform="rotate(-90 185 240.1)">1</text>
<text x="325.9" y="267.3">&lt;Core Design&gt;</text>
<text x="361.2" y="280">Title:</text>
<text x="327.2" y="286.8">Size:</text>
<text x="337.3" y="286.8">Document Number:</text>
<text x="403.4" y="286.8">Rev:</text>
<text x="327.2" y="293.5">Date:</text>
<text x="399.6" y="293.5">Sheet: 12 of 32</text>
</g>
<g font-size="2.3" fill="#000080">
<text x="304.8" y="32.6">R637</text>
<text x="304.8" y="35.1">100K</text>
<text x="378.5" y="30.1">C306</text>
<text x="378.5" y="32.6">100nF</text>
<text x="312.5" y="45.3">R638</text>
<text x="325.2" y="45.3">100R</text>
<text x="304.8" y="52.9">C592</text>
<text x="370.9" y="50.4">U62</text>
<text x="370.9" y="52.9">74LVC1G07GW</text>
<text x="269.3" y="58">R709</text>
<text x="304.8" y="55.5">100nF</text>
<text x="236.3" y="60.5">R639</text>
<text x="236.3" y="63.1">10K</text>
<text x="246.4" y="60.5">R707</text>
<text x="246.4" y="63.1">10K</text>
<text x="256.6" y="60.5">R708</text>
<text x="256.6" y="63.1">10K</text>
<text x="269.3" y="60.5">10K</text>
<text x="284.5" y="60.5">R710</text>
<text x="284.5" y="63.1">10K</text>
<text x="134.7" y="68.2">C593</text>
<text x="134.7" y="70.7">100nF</text>
<text x="155" y="68.2">R711</text>
<text x="155" y="70.7">10K</text>
<text x="167.7" y="68.2">R712</text>
<text x="167.7" y="70.7">4.7K</text>
<text x="185.5" y="73.2">U80</text>
<text x="327.7" y="74.5">D111</text>
<text x="73.7" y="80.9">C594</text>
<text x="73.7" y="83.4">100nF</text>
<text x="43.2" y="88.5">U81</text>
<text x="327.7" y="84.9">B5819WS SL</text>
<text x="30.5" y="91">SN74LV1T125DCKR</text>
<text x="246.4" y="93.6">R713</text>
<text x="259.1" y="93.6">10K</text>
<text x="109.3" y="101.2">R714</text>
<text x="124.5" y="101.2">1K</text>
<text x="40.7" y="106.3">R716</text>
<text x="83.9" y="106.3">R717</text>
<text x="96.6" y="106.3">10K DNP</text>
<text x="259.1" y="103.7">10K</text>
<text x="40.7" y="108.8">100K</text>
<text x="292.1" y="113.9">R817</text>
<text x="304.9" y="113.9">0R</text>
<text x="355.6" y="113.9">R718</text>
<text x="355.6" y="116.4">100K</text>
<text x="144.8" y="121.5">R719</text>
<text x="160.1" y="121.5">0R</text>
<text x="309.9" y="124">D112</text>
<text x="134.7" y="131.7">R720</text>
<text x="144.8" y="131.7">R721</text>
<text x="309.9" y="131.7">B5819WS SL sod_323</text>
<text x="134.7" y="134.2">100K</text>
<text x="144.8" y="134.2">1K</text>
<text x="370.9" y="136.7">R722</text>
<text x="386.1" y="136.7">100K</text>
<text x="269.3" y="139.3">C595</text>
<text x="269.3" y="141.8">100nF</text>
<text x="327.7" y="141.8">BSS84W</text>
<text x="330.2" y="139.3">Q57</text>
<text x="185.5" y="146.9">EFM8SB10F8G</text>
<text x="304.8" y="144.4">R723</text>
<text x="304.8" y="146.9">0R</text>
<text x="365.8" y="144.4">R724</text>
<text x="365.8" y="146.9">100K</text>
<text x="241.3" y="159.6">U82</text>
<text x="327.7" y="159.6">R725</text>
<text x="228.6" y="162.1">SN74LV1T125DCKR</text>
<text x="274.4" y="164.7">R818</text>
<text x="274.4" y="167.2">100K</text>
<text x="327.7" y="162.1">19.6K</text>
<text x="350.1" y="164.7">2SK3018</text>
<text x="356.4" y="162.1">Q58</text>
<text x="304.8" y="177.4">D113</text>
<text x="304.8" y="179.9">3.3V</text>
<text x="327.7" y="177.4">R820</text>
<text x="327.7" y="179.9">5.1K</text>
<text x="340.4" y="179.9">C596</text>
<text x="381" y="174.8">R819</text>
<text x="381" y="177.4">100K</text>
<text x="340.4" y="182.5">10nF</text>
<text x="121.5" y="215.5">TP96</text>
<text x="144.8" y="215.5">TP93</text>
<text x="121.5" y="218.3">TP1</text>
<text x="121.5" y="220.8">TP2</text>
<text x="144.8" y="218">TP94</text>
<text x="144.8" y="220.6">TP95</text>
<text x="106.7" y="233.3">D3</text>
<text x="122" y="233.3">D4</text>
<text x="172.8" y="230.7">D1</text>
<text x="188" y="230.7">D2</text>
<text x="101.2" y="244.6" transform="rotate(-90 101.2 244.6)">ESDPSA0402V05</text>
<text x="116.5" y="244.6" transform="rotate(-90 116.5 244.6)">ESDPSA0402V05</text>
<text x="167.3" y="242.1" transform="rotate(-90 167.3 242.1)">ESDPSA0402V05</text>
<text x="182.5" y="242.1" transform="rotate(-90 182.5 242.1)">ESDPSA0402V05</text>
</g>
<g font-size="2.3" fill="#800000">
<text x="378.5" y="35.1">25V,X7R</text>
<text x="304.8" y="37.7">1%</text>
<text x="304.8" y="40.2">R0402</text>
<text x="378.5" y="37.7">C0402</text>
<text x="312.5" y="47.8">R0402</text>
<text x="325.2" y="47.8">1%</text>
<text x="304.8" y="58">25V,X7R</text>
<text x="370.9" y="55.5">SOT353</text>
<text x="236.3" y="65.6">5%</text>
<text x="246.4" y="65.6">5%</text>
<text x="256.6" y="65.6">5%</text>
<text x="269.3" y="63.1">5%</text>
<text x="269.3" y="65.6">R0402</text>
<text x="284.5" y="65.6">5%</text>
<text x="304.8" y="60.5">C0402</text>
<text x="236.3" y="68.2">R0402</text>
<text x="246.4" y="68.2">R0402</text>
<text x="256.6" y="68.2">R0402</text>
<text x="284.5" y="68.2">R0402</text>
<text x="134.7" y="75.8">C0402</text>
<text x="134.7" y="73.2">25V,X7R</text>
<text x="155" y="73.2">5%</text>
<text x="155" y="75.8">R0402</text>
<text x="167.7" y="73.2">1%</text>
<text x="167.7" y="75.8">R0402</text>
<text x="73.7" y="88.5">C0402</text>
<text x="73.7" y="85.9">25V,X7R</text>
<text x="327.7" y="88.2">sod_323</text>
<text x="30.5" y="93.6">dck5_2p15x1p4</text>
<text x="246.4" y="96.1">R0402</text>
<text x="259.1" y="96.1">5%</text>
<text x="109.3" y="103.7">R0402</text>
<text x="124.5" y="103.7">5%</text>
<text x="246.4" y="106.3">R0402</text>
<text x="259.1" y="106.3">5%</text>
<text x="40.7" y="111.3">1%</text>
<text x="40.7" y="113.9">R0402</text>
<text x="83.9" y="108.8">R0402</text>
<text x="96.6" y="108.8">5%</text>
<text x="292.1" y="116.4">R0402</text>
<text x="304.8" y="116.4">5%</text>
<text x="355.6" y="119">1%</text>
<text x="144.8" y="124">R0402</text>
<text x="160.1" y="124">5%</text>
<text x="355.6" y="121.5">R0402</text>
<text x="134.7" y="136.7">1%</text>
<text x="144.8" y="136.7">5%</text>
<text x="134.7" y="139.3">R0402</text>
<text x="144.8" y="139.3">R0402</text>
<text x="370.9" y="139.3">R0402</text>
<text x="386.1" y="139.3">1%</text>
<text x="185.5" y="149.4">qfn20_0d5_3x3x0_6mm</text>
<text x="269.3" y="146.9">C0402</text>
<text x="269.3" y="144.4">25V,X7R</text>
<text x="304.8" y="149.4">5%</text>
<text x="327.7" y="144.4">sot-323-3</text>
<text x="365.8" y="149.4">1%</text>
<text x="304.8" y="152">R0402</text>
<text x="365.8" y="152">R0402</text>
<text x="233.7" y="164.7">dck5_2p15x1p4</text>
<text x="327.7" y="164.7">1%</text>
<text x="327.7" y="167.2">R0402</text>
<text x="349.6" y="167.2">SOT-323-3</text>
<text x="274.4" y="169.8">1%</text>
<text x="274.4" y="172.3">R0402</text>
<text x="381" y="179.9">1%</text>
<text x="304.8" y="185">SOD_123</text>
<text x="327.7" y="182.5">1%</text>
<text x="327.7" y="185">R0402</text>
<text x="340.4" y="185">50V,X7R</text>
<text x="381" y="182.5">R0402</text>
<text x="340.4" y="187.5">C0402</text>
<text x="106.7" y="238.3">D0402</text>
<text x="122" y="238.3">D0402</text>
<text x="172.8" y="235.8">D0402</text>
<text x="188" y="235.8">D0402</text>
<text x="329.7" y="289.6">A3</text>
<text x="360.2" y="293.5">Monday, August 17, 2026</text>
<text x="361.5" y="288.9">12 Button MCU For Power Up</text>
<text x="405.9" y="289.6">V1.1</text>
</g>
<g font-size="2.3" fill="#f00">
<text x="333.3" y="45">5V_PG_BUF_R</text>
<text x="379" y="45">5V_12V_PG_DL</text>
<text x="226.6" y="83.1">BMCU_P01</text>
<text x="297.7" y="78.1">BMCU_PWR_BTN*</text>
<text x="356.7" y="79.6">PWR_BTN*</text>
<text x="371.6" y="79.6">[4,24]</text>
<text x="226.6" y="88.2">BMCU_P02</text>
<text x="117.4" y="95.8">BMCU_POWER_EN</text>
<text x="226.6" y="93.3">BMCU_P03</text>
<text x="9.2" y="98.1">[4]</text>
<text x="14.5" y="98.1">POWER_EN</text>
<text x="226.6" y="98.4">BMCU_UART_TX</text>
<text x="64.6" y="102.4">[13]</text>
<text x="71.2" y="102.4">VIN_PWR_ON</text>
<text x="109.8" y="106">BMCU_BRD_SEL</text>
<text x="226.6" y="103.5">BMCU_UART_RX R715</text>
<text x="226.6" y="108.5">BMCU_ACOK</text>
<text x="226.6" y="113.6">BMCU_PGOOD</text>
<text x="318.6" y="110.1">BMCU_ACOK</text>
<text x="335.8" y="110.1">[24]</text>
<text x="117.4" y="116.2">BMCU_C2D</text>
<text x="226.6" y="118.7">FORCE_OFF*</text>
<text x="318.6" y="115.1">BUCK_3V3_PG</text>
<text x="337.6" y="115.1">[9,24]</text>
<text x="117.4" y="121.2">BMCU_C2CK</text>
<text x="170.7" y="121.5">C2CK</text>
<text x="226.6" y="123.8">RESET_N*</text>
<text x="361.7" y="127.8">SHUTDOWN_REQ*</text>
<text x="385.6" y="127.8">[4]</text>
<text x="201" y="158.3">[9,10]</text>
<text x="209.6" y="158.3">BUCK_3V3_EN</text>
<text x="277.9" y="158.3">SYS_RST*</text>
<text x="292.1" y="158.3">[4,25]</text>
<text x="388.9" y="167.7">5V_12V_PG_DL</text>
<text x="408.5" y="167.7">[7,8]</text>
<text x="305.4" y="169.5">FORCE_OFF*_R</text>
<text x="160.6" y="215.2">BMCU_UART_RX</text>
<text x="86.9" y="217.8">BMCU_C2D</text>
<text x="86.9" y="220.3">BMCU_C2CK</text>
<text x="160.6" y="217.8">BMCU_UART_TX</text>
</g>
<g font-size="2.3" fill="#004080">
<text x="356.9" y="46.8">Y</text>
<text x="359.2" y="44.2" transform="rotate(-90 359.2 44.2)">VCC</text>
<text x="365.6" y="46.8">A</text>
<text x="359.2" y="52.1" transform="rotate(-90 359.2 52.1)">GND</text>
<text x="364.3" y="52.1" transform="rotate(-90 364.3 52.1)">NC</text>
<text x="186.7" y="79.8">VDD</text>
<text x="212.5" y="79.8">P0.0</text>
<text x="186.7" y="87.5">P1.7</text>
<text x="212.5" y="84.9">P0.1</text>
<text x="54.4" y="95" transform="rotate(-90 54.4 95)">VCC</text>
<text x="186.7" y="92.5">P1.6</text>
<text x="212.5" y="90">P0.2</text>
<text x="212.5" y="95.1">P0.3</text>
<text x="52.1" y="97.6">Y</text>
<text x="60.7" y="97.6">A</text>
<text x="186.7" y="97.6">P1.5</text>
<text x="212.5" y="100.2">P0.4</text>
<text x="54.4" y="102.9" transform="rotate(-90 54.4 102.9)">GND</text>
<text x="59.5" y="102.9" transform="rotate(-90 59.5 102.9)">NC</text>
<text x="186.7" y="102.7">P1.3</text>
<text x="186.7" y="107.8">P1.2</text>
<text x="212.5" y="105.2">P0.5</text>
<text x="212.5" y="110.3">P0.6</text>
<text x="186.7" y="117.9">P2.7_C2D</text>
<text x="212.5" y="115.4">P0.7</text>
<text x="186.7" y="123">RST*_C2CK</text>
<text x="212.5" y="120.5">P1.0</text>
<text x="212.5" y="125.6">P1.1</text>
<text x="186.7" y="130.6">GND</text>
<text x="186.7" y="135.7">GND</text>
<text x="186.7" y="140.8">EPAD</text>
<text x="250.2" y="158.6">Y</text>
<text x="252.6" y="156" transform="rotate(-90 252.6 156)">VCC</text>
<text x="258.9" y="158.6">A</text>
<text x="252.6" y="163.9" transform="rotate(-90 252.6 163.9)">GND</text>
<text x="257.6" y="163.9" transform="rotate(-90 257.6 163.9)">NC</text>
</g>
<g font-size="2.3" fill="#00f">
<text x="317.5" y="55.5">C66=100nF: 10ms Delay</text>
<text x="317.5" y="58">C66=1uF: 100ms Delay</text>
<text x="312.5" y="101.2">open:auto ON</text>
<text x="345.5" y="209.1">VDD_12V</text>
<text x="368.3" y="209.1">FORCE_OFF*</text>
<text x="348" y="215.5">12V</text>
<text x="373.4" y="215.5">2.021V</text>
<text x="63.5" y="230.7">layout Note:</text>
<text x="63.5" y="235.8">Place TP1 TP2 together.</text>
<text x="63.5" y="238.3">Space = 2.54MM</text>
<text x="63.5" y="243.4">Add Silkscreen:</text>
<text x="63.5" y="246">TP1: C2D</text>
<text x="63.5" y="248.5">TP2: C2CK</text>
</g>
<g font-size="2.3" fill="#800040">
<text x="327.7" y="91.5">40V</text>
<text x="330.2" y="124">40V</text>
<text x="304.8" y="182.5">3.3V</text>
<text x="172.8" y="233.3">5V</text>
<text x="188" y="233.3">5V</text>
<text x="106.7" y="235.8">5V</text>
<text x="122" y="235.8">5V</text>
</g>
<g font-size="1.8">
<text x="44" y="1.9">5</text>
<text x="127" y="1.9">4</text>
<text x="209.9" y="1.9">3</text>
<text x="292.9" y="1.9">2</text>
<text x="375.8" y="1.9">1</text>
<text x=".7" y="40.6">D</text>
<text x="418" y="40.6">D</text>
<text x=".7" y="113.6">C</text>
<text x="418" y="113.6">C</text>
<text x=".7" y="186.6">B</text>
<text x="418" y="186.6">B</text>
<text x=".7" y="259.5">A</text>
<text x="418" y="259.5">A</text>
<text x="44" y="296.3">5</text>
<text x="127" y="296.3">4</text>
<text x="209.9" y="296.3">3</text>
<text x="292.9" y="296.3">2</text>
<text x="375.8" y="296.3">1</text>
</g>
</svg>
